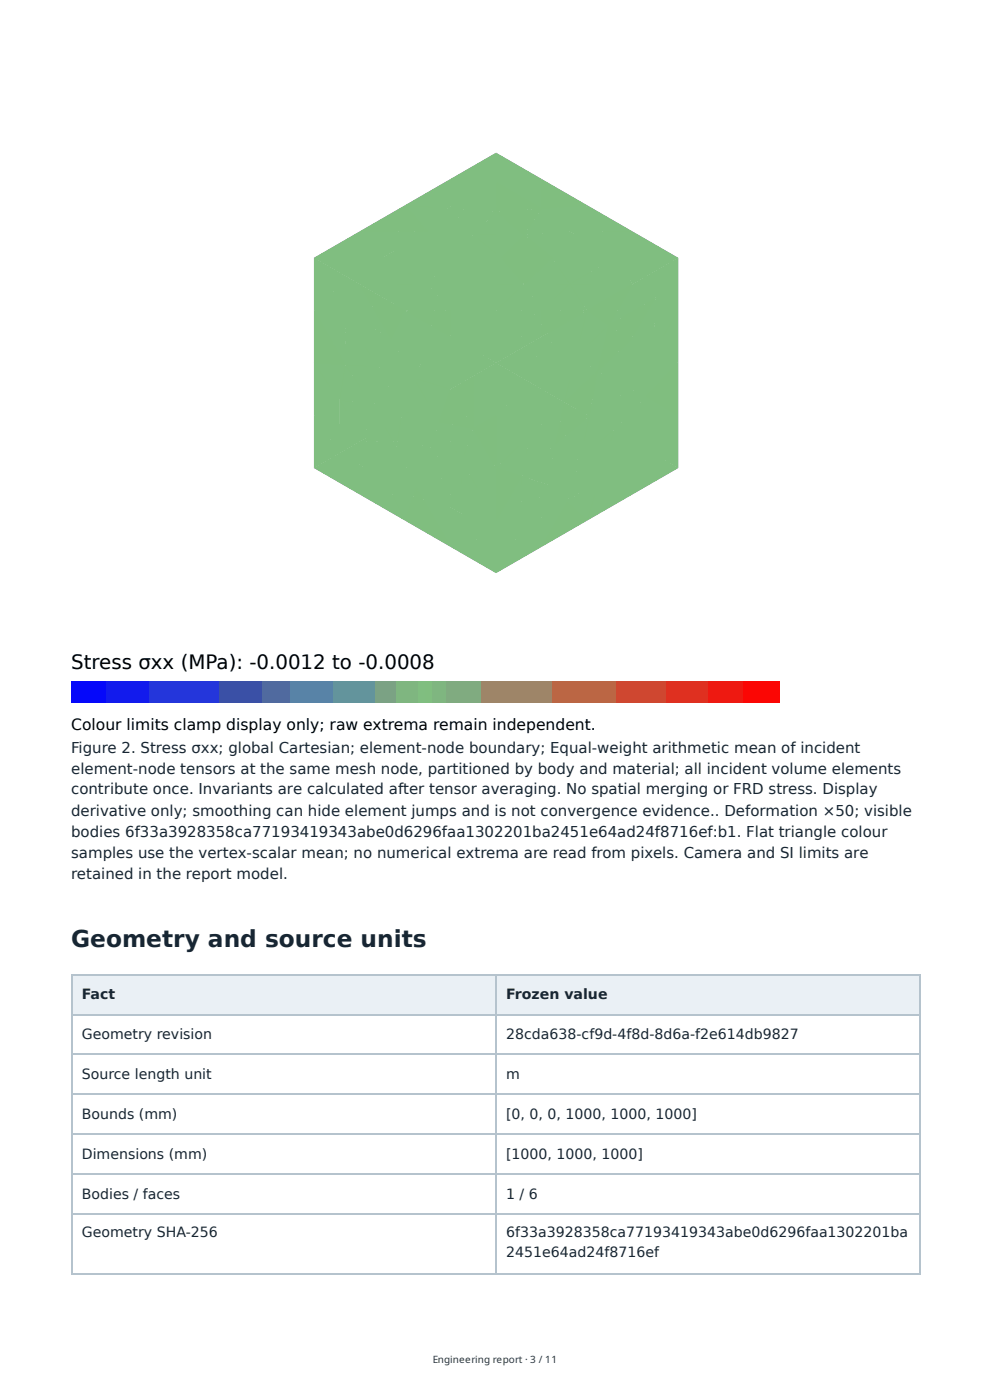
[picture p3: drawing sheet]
<svg xmlns="http://www.w3.org/2000/svg" width="210mm" height="297mm" viewBox="0 0 210 297" stroke-linecap="round" stroke-linejoin="round" font-family="sans-serif">
<g fill="#eaf0f5">
<path d="M15.3 206.9h90v8.5h-90z"/>
<path d="M105.3 206.9h89.8v8.5h-89.8z"/>
</g>
<path d="M15.1 206.8h180M15.1 215.2h180M15.2 206.6v63.8M105.2 206.6v63.8M15.1 223.7h180M15.1 232.2h180M15.1 240.6h180M15.1 249.1h180M15.1 257.6h180M15.1 270.3h180" fill="none" stroke="#b5c3cd" stroke-width=".26"/>
<path d="M195.1 206.6v63.8" fill="none" stroke="#b5c3cd" stroke-width=".21"/>
<path d="M15.1 16.9h180v120.2h-180z" fill="#fff"/>
<g fill="#80be80">
<path d="M105.2 65.8l5.4 8.1-5.4 3.1z"/>
<path d="M105.2 77l5.4-3.1 4.2 8.7z"/>
<path d="M95.5 82.6l9.7-5.6v7.7z"/>
<path d="M105.2 77l9.6 5.6-9.6 2.1z"/>
<path d="M98.4 72.9l6.8 4.1-9.7 5.6z"/>
<path d="M105.2 65.8v11.2l-6.8-4.1z"/>
<path d="M105.2 65.8l5.4-3.1v11.2z"/>
<path d="M110.6 73.9l9.7 5.5-5.5 3.2z"/>
<path d="M95.5 82.6l9.7 2.1-9.7 5.6z"/>
<path d="M105.2 84.7l9.6-2.1v7.7z"/>
<path d="M88.7 78.5l9.7-5.6-2.9 9.7z"/>
<path d="M98.4 61.8l6.8 4-6.8 7.1z"/>
</g>
<g fill="#80be7f">
<path d="M105.2 54.7l5.4 8-5.4 3.1z"/>
<path d="M114.8 82.6l5.5-3.2 4.2 8.7z"/>
</g>
<g fill="#80be80">
<path d="M85.9 88.1l9.6-5.5v7.7z"/>
<path d="M114.8 82.6l9.7 5.5-9.7 2.2z"/>
</g>
<path d="M88.7 78.5l6.8 4.1-9.6 5.5z" fill="#80be7f"/>
<g fill="#80be80">
<path d="M105.2 54.7v11.1l-6.8-4z"/>
<path d="M110.6 62.7l5.4 8-5.4 3.2z"/>
<path d="M110.6 73.9l5.4-3.2 4.3 8.7z"/>
<path d="M95.5 90.3l9.7-5.6v7.7z"/>
<path d="M105.2 84.7l9.6 5.6-9.6 2.1z"/>
<path d="M91.6 68.9l6.8 4-9.7 5.6z"/>
<path d="M98.4 61.8v11.1l-6.8-4z"/>
<path d="M105.2 54.7l6.6 .4-1.2 7.6z"/>
<path d="M120.3 79.4l6.6 1.8-2.4 6.9z"/>
<path d="M85.9 88.1l9.6 2.2-9.6 3.4z"/>
<path d="M114.8 90.3l9.7-2.2-1.2 5.6z"/>
<path d="M81.6 84.3l7.1-5.8-2.8 9.6z"/>
<path d="M100.1 52.3l5.1 2.4-6.8 7.1z"/>
<path d="M110.6 62.7l6.7 .4-1.3 7.6z"/>
<path d="M116 70.7l6.7 1.8-2.4 6.9z"/>
</g>
<path d="M76.2 93.7l9.7-5.6v5.6z" fill="#80be7f"/>
<path d="M81.6 84.3l4.3 3.8-9.7 5.6z" fill="#80be80"/>
<g fill="#80be7f">
<path d="M124.5 88.1l9.6 5.6h-10.8z"/>
<path d="M105.2 43.6v11.1l-5.1-2.4z"/>
</g>
<g fill="#80be80">
<path d="M126.9 81.2l7.2 12.5-9.6-5.6z"/>
<path d="M105.2 43.6l6.6 11.5-6.6-.4z"/>
<path d="M111.8 55.1l5.5 8-6.7-.4z"/>
<path d="M122.7 72.5l4.2 8.7-6.6-1.8z"/>
<path d="M117.3 63.1l5.4 9.4-6.7-1.8z"/>
<path d="M95.5 90.3l9.7 2.1-9.7 3.4z"/>
<path d="M105.2 92.4l9.6-2.1-1.2 5.5z"/>
<path d="M84.5 74.7l7.1-5.8-2.9 9.6z"/>
<path d="M93.4 59.4l5 2.4-6.8 7.1z"/>
<path d="M85.9 93.7l9.6-3.4v5.5z"/>
<path d="M114.8 90.3l8.5 3.4-9.7 2.1z"/>
<path d="M84.5 74.7l4.2 3.8-7.1 5.8z"/>
<path d="M100.1 52.3l-1.7 9.5-5-2.4z"/>
<path d="M76.2 93.7h9.7l-9.7 5.6z"/>
<path d="M72 89.9l9.6-5.6-5.4 9.4z"/>
<path d="M123.3 93.7h10.8l-1.2 5.6z"/>
<path d="M100.1 41.2l5.1 2.4-5.1 8.7z"/>
<path d="M105.2 43.6l6.6 .4v11.1z"/>
<path d="M126.9 81.2l9.6 5.5-2.4 7z"/>
</g>
<g fill="#80be7f">
<path d="M95.5 95.8l9.7-3.4v6.2z"/>
<path d="M105.2 92.4l8.4 3.4-8.4 2.8z"/>
</g>
<g fill="#80be80">
<path d="M111.8 55.1l6.7 .4-1.2 7.6z"/>
<path d="M122.7 72.5l6.6 1.7-2.4 7z"/>
<path d="M86.3 66l5.3 2.9-7.1 5.8z"/>
<path d="M86.3 66l7.1-6.6-1.8 9.5z"/>
<path d="M117.3 63.1l6.6 1.8-1.2 7.6z"/>
<path d="M85.9 93.7l9.6 2.1-9.6 3.5z"/>
<path d="M113.6 95.8l9.7-2.1-1.2 5.6z"/>
<path d="M77.4 80.5l7.1-5.8-2.9 9.6z"/>
<path d="M95.1 49.9l5 2.4-6.7 7.1z"/>
<path d="M66.6 99.3l9.6-5.6v5.6z"/>
<path d="M72 89.9l4.2 3.8-9.6 5.6z"/>
<path d="M76.2 99.3l9.7-5.6v5.6z"/>
<path d="M77.4 80.5l4.2 3.8-9.6 5.6z"/>
<path d="M123.3 93.7l9.6 5.6h-10.8z"/>
<path d="M100.1 41.2v11.1l-5-2.4z"/>
<path d="M134.1 93.7l9.7 5.6h-10.9z"/>
<path d="M105.2 32.4v11.2l-5.1-2.4z"/>
<path d="M111.8 44l6.7 11.5-6.7-.4z"/>
<path d="M105.2 32.4l6.6 11.6-6.6-.4z"/>
<path d="M136.5 86.7l7.3 12.6-9.7-5.6z"/>
<path d="M129.3 74.2l7.2 12.5-9.6-5.5z"/>
</g>
<g fill="#80be7f">
<path d="M123.9 64.9l5.4 9.3-6.6-1.7z"/>
<path d="M118.5 55.5l5.4 9.4-6.6-1.8z"/>
</g>
<g fill="#80be80">
<path d="M95.5 95.8l9.7 2.8-9.7 3.5z"/>
<path d="M105.2 98.6l8.4-2.8v6.3z"/>
<path d="M79.2 71.8l7.1-5.8-1.8 8.7z"/>
<path d="M88.1 56.5l5.3 2.9-7.1 6.6z"/>
<path d="M85.9 99.3l9.6-3.5v6.3z"/>
<path d="M113.6 95.8l8.5 3.5-8.5 2.8z"/>
<path d="M79.2 71.8l5.3 2.9-7.1 5.8z"/>
<path d="M88.1 56.5l7-6.6-1.7 9.5z"/>
<path d="M66.6 99.3h9.6v5.6z"/>
<path d="M66.6 88.1l5.4 1.8-5.4 9.4z"/>
<path d="M76.2 99.3h9.7v5.6z"/>
</g>
<path d="M72 78.7l5.4 1.8-5.4 9.4z" fill="#80be7f"/>
<g fill="#80be80">
<path d="M122.1 99.3h10.8l-9.6 5.6z"/>
<path d="M90.5 46.7l9.6-5.5-5 8.7z"/>
<path d="M132.9 99.3h10.9l-9.7 5.6z"/>
<path d="M95.5 38l9.7-5.6-5.1 8.8z"/>
<path d="M111.8 44l9.7 5.5-3 6z"/>
<path d="M105.2 32.4l9.6 5.6-3 6z"/>
<path d="M136.5 86.7l7.3 1.4v11.2z"/>
<path d="M129.3 74.2l7.2 1.4v11.1z"/>
</g>
<g fill="#80be7f">
<path d="M123.9 64.9l7.8 2.3-2.4 7z"/>
<path d="M118.5 55.5l7.8 2.4-2.4 7z"/>
<path d="M95.5 102.1l9.7-3.5v6.3z"/>
<path d="M105.2 98.6l8.4 3.5-8.4 2.8z"/>
<path d="M81 63.1l5.3 2.9-7.1 5.8z"/>
<path d="M81 63.1l7.1-6.6-1.8 9.5z"/>
</g>
<path d="M85.9 99.3l9.6 2.8-9.6 2.8z" fill="#80be80"/>
<path d="M72 78.7l7.2-6.9-1.8 8.7z" fill="#80be7f"/>
<g fill="#80be80">
<path d="M113.6 102.1l8.5-2.8 1.2 5.6z"/>
<path d="M90.5 46.7l4.6 3.2-7 6.6z"/>
<path d="M76.2 99.3l9.7 5.6h-9.7z"/>
<path d="M72 78.7v11.2l-5.4-1.8z"/>
<path d="M123.3 104.9l9.6-5.6 1.2 5.6z"/>
<path d="M95.5 38l4.6 3.2-9.6 5.5z"/>
<path d="M114.8 38l6.7 11.5-9.7-5.5z"/>
<path d="M136.5 75.6l7.3 12.5-7.3-1.4z"/>
<path d="M131.7 67.2l4.8 8.4-7.2-1.4z"/>
<path d="M121.5 49.5l4.8 8.4-7.8-2.4z"/>
<path d="M126.3 57.9l5.4 9.3-7.8-2.3z"/>
<path d="M66.6 88.1l5.4 8-5.4 3.2z"/>
<path d="M66.6 99.3l5.4-3.2 4.2 8.8z"/>
<path d="M95.5 38l9.7-5.6v6.3z"/>
<path d="M105.2 32.4l9.6 5.6-9.6 .7z"/>
<path d="M137 95.2l6.8 4.1-9.7 5.6z"/>
<path d="M143.8 88.1v11.2l-6.8-4.1z"/>
<path d="M85.9 104.9l9.6-2.8v5.5z"/>
<path d="M73.8 70l5.4 1.8-7.2 6.9z"/>
<path d="M95.5 102.1l9.7 2.8-9.7 2.7z"/>
<path d="M73.8 70l7.2-6.9-1.8 8.7z"/>
<path d="M105.2 104.9l8.4-2.8 1.2 5.5z"/>
<path d="M83.5 53.3l4.6 3.2-7.1 6.6z"/>
<path d="M113.6 102.1l9.7 2.8-8.5 2.7z"/>
<path d="M83.5 53.3l7-6.6-2.4 9.8z"/>
</g>
<g fill="#80be7f">
<path d="M76.2 104.9h9.7v5.5z"/>
<path d="M66.6 77l5.4 1.7-5.4 9.4z"/>
<path d="M123.3 104.9h10.8l-9.6 5.5z"/>
<path d="M85.9 43.6l9.6-5.6-5 8.7z"/>
</g>
<g fill="#80be80">
<path d="M114.8 38l9.7 5.6-3 5.9z"/>
<path d="M136.5 75.6l7.3 1.4v11.1z"/>
<path d="M131.7 67.2l7.3 1.4-2.5 7z"/>
<path d="M121.5 49.5l7.8 2.4-3 6z"/>
<path d="M126.3 57.9l7.8 2.4-2.4 6.9z"/>
<path d="M66.6 88.1l5.4-3.1v11.1z"/>
<path d="M72 96.1l9.6 5.6-5.4 3.2z"/>
<path d="M95.5 38l9.7 .7-9.7 5.6z"/>
<path d="M105.2 38.7l9.6-.7v6.3z"/>
<path d="M85.9 104.9l9.6 2.7-9.6 2.8z"/>
<path d="M66.6 77l7.2-7-1.8 8.7z"/>
<path d="M114.8 107.6l8.5-2.7 1.2 5.5z"/>
<path d="M85.9 43.6l4.6 3.1-7 6.6z"/>
<path d="M127.4 100.8l9.6-5.6-2.9 9.7z"/>
<path d="M137 84.1l6.8 4-6.8 7.1z"/>
<path d="M73.8 58.9l7.2 4.2-7.2 6.9z"/>
<path d="M95.5 107.6l9.7-2.7v8.3z"/>
<path d="M73.8 58.9l9.7-5.6-2.5 9.8z"/>
<path d="M105.2 104.9l9.6 2.7-9.6 5.6z"/>
<path d="M134.1 60.3l4.9 8.3-7.3-1.4z"/>
<path d="M139 68.6l4.8 8.4-7.3-1.4z"/>
<path d="M124.5 43.6l4.8 8.3-7.8-2.4z"/>
<path d="M129.3 51.9l4.8 8.4-7.8-2.4z"/>
<path d="M66.6 77l5.4 8-5.4 3.1z"/>
<path d="M76.2 104.9l5.4-3.2 4.3 8.7z"/>
<path d="M85.9 43.6l9.6-5.6v6.3z"/>
</g>
<path d="M114.8 38l9.7 5.6-9.7 .7z" fill="#80be7f"/>
<path d="M127.4 100.8l6.7 4.1-9.6 5.5z" fill="#80be80"/>
<path d="M143.8 77v11.1l-6.8-4z" fill="#80be7f"/>
<g fill="#80be80">
<path d="M72 85l5.4 8-5.4 3.1z"/>
<path d="M72 96.1l5.4-3.1 4.2 8.7z"/>
<path d="M95.5 44.3l9.7-5.6v6.3z"/>
</g>
<path d="M105.2 38.7l9.6 5.6-9.6 .7z" fill="#80be7f"/>
<g fill="#80be80">
<path d="M66.6 65.8l7.2 4.2-7.2 7z"/>
<path d="M85.9 110.4l9.6-2.8v8.4z"/>
<path d="M76.2 49.1l9.7-5.5-2.4 9.7z"/>
<path d="M114.8 107.6l9.7 2.8-9.7 5.6z"/>
<path d="M130.2 91.2l6.8 4-9.6 5.6z"/>
<path d="M137 84.1v11.1l-6.8-4z"/>
<path d="M66.6 65.8l7.2-6.9v11.1z"/>
<path d="M95.5 107.6l9.7 5.6-9.7 2.8z"/>
<path d="M76.2 49.1l7.3 4.2-9.7 5.6z"/>
<path d="M105.2 113.2l9.6-5.6v8.4z"/>
</g>
<path d="M139 68.6l4.8-2.8v11.2z" fill="#80be7f"/>
<g fill="#80be80">
<path d="M134.1 60.3l4.9-2.8v11.1z"/>
<path d="M129.3 51.9l9.7 5.6-4.9 2.8z"/>
</g>
<path d="M124.5 43.6l9.6 5.5-4.8 2.8z" fill="#80be7f"/>
<g fill="#80be80">
<path d="M66.6 77l6.6 .4-1.2 7.6z"/>
<path d="M81.6 101.7l6.7 1.8-2.4 6.9z"/>
<path d="M85.9 43.6l9.6 .7-4.8 4.8z"/>
<path d="M114.8 44.3l9.7-.7-3.7 5.5z"/>
<path d="M120.3 106.6l7.1-5.8-2.9 9.6z"/>
<path d="M138.7 74.6l5.1 2.4-6.8 7.1z"/>
<path d="M72 85l6.7 .4-1.3 7.6z"/>
<path d="M77.4 93l6.7 1.8-2.5 6.9z"/>
<path d="M95.5 44.3l9.7 .7-4.9 4.8z"/>
</g>
<g fill="#80be7f">
<path d="M105.2 45l9.6-.7-3.7 5.5z"/>
<path d="M66.6 65.8l6.6 11.6-6.6-.4z"/>
<path d="M88.3 103.5l7.2 12.5-9.6-5.6z"/>
<path d="M120.3 106.6l4.2 3.8-9.7 5.6z"/>
<path d="M76.2 49.1l9.7-5.5 4.8 5.5z"/>
</g>
<g fill="#80be80">
<path d="M124.5 43.6l9.6 5.5h-13.3z"/>
<path d="M143.8 65.8v11.2l-5.1-2.4z"/>
<path d="M139 57.5l4.8 8.3-4.8 2.8z"/>
<path d="M129.3 51.9l4.8-2.8 4.9 8.4z"/>
<path d="M73.2 77.4l5.5 8-6.7-.4z"/>
<path d="M84.1 94.8l4.2 8.7-6.7-1.8z"/>
<path d="M95.5 44.3l4.8 5.5-9.6-.7z"/>
<path d="M114.8 44.3l6 4.8-9.7 .7z"/>
<path d="M78.7 85.4l5.4 9.4-6.7-1.8z"/>
<path d="M105.2 45l5.9 4.8h-10.8z"/>
<path d="M123.1 97l7.1-5.8-2.8 9.6z"/>
<path d="M132 81.7l5 2.4-6.8 7.1z"/>
<path d="M123.1 97l4.3 3.8-7.1 5.8z"/>
<path d="M138.7 74.6l-1.7 9.5-5-2.4z"/>
<path d="M66.6 54.7l7.2 4.2-7.2 6.9z"/>
<path d="M95.5 116l9.7-2.8v8.4z"/>
<path d="M66.6 54.7l9.6-5.6-2.4 9.8z"/>
<path d="M105.2 113.2l9.6 2.8-9.6 5.6z"/>
<path d="M66.6 65.8l6.6 .5v11.1z"/>
<path d="M88.3 103.5l9.6 5.5-2.4 7z"/>
<path d="M110.6 112.2l9.7-5.6-5.5 9.4z"/>
<path d="M76.2 49.1h14.5l-9.7 5.6z"/>
<path d="M120.8 49.1h13.3l-3.7 5.6z"/>
<path d="M138.7 63.4l5.1 2.4-5.1 8.8z"/>
<path d="M139 57.5l4.8-2.8v11.1z"/>
<path d="M134.1 49.1l9.7 5.6-4.8 2.8z"/>
<path d="M73.2 77.4l6.7 .4-1.2 7.6z"/>
<path d="M84.1 94.8l6.6 1.7-2.4 7z"/>
<path d="M90.7 49.1l9.6 .7-4.8 4.9z"/>
<path d="M111.1 49.8l9.7-.7-3.7 5.6z"/>
<path d="M124.9 88.3l5.3 2.9-7.1 5.8z"/>
<path d="M124.9 88.3l7.1-6.6-1.8 9.5z"/>
<path d="M78.7 85.4l6.6 1.8-1.2 7.6z"/>
<path d="M100.3 49.8h10.8l-4.8 4.9z"/>
<path d="M116 102.8l7.1-5.8-2.8 9.6z"/>
<path d="M133.7 72.2l5 2.4-6.7 7.1z"/>
<path d="M73.2 66.3l6.7 11.5-6.7-.4z"/>
<path d="M66.6 54.7l6.6 11.6-6.6-.5z"/>
<path d="M97.9 109l7.3 12.6-9.7-5.6z"/>
<path d="M90.7 96.5l7.2 12.5-9.6-5.5z"/>
<path d="M110.6 112.2l4.2 3.8-9.6 5.6z"/>
<path d="M66.6 54.7l9.6-5.6 4.8 5.6z"/>
<path d="M116 102.8l4.3 3.8-9.7 5.6z"/>
<path d="M81 54.7l9.7-5.6 4.8 5.6z"/>
<path d="M120.8 49.1l9.6 5.6h-13.3z"/>
<path d="M138.7 63.4v11.2l-5-2.4z"/>
<path d="M134.1 49.1l9.7 5.6h-13.4z"/>
<path d="M143.8 54.7v11.1l-5.1-2.4z"/>
<path d="M85.3 87.2l5.4 9.3-6.6-1.7z"/>
<path d="M79.9 77.8l5.4 9.4-6.6-1.8z"/>
<path d="M100.3 49.8l6 4.9h-10.8z"/>
</g>
<path d="M111.1 49.8l6 4.9h-10.8z" fill="#80be7f"/>
<g fill="#80be80">
<path d="M117.8 94.1l7.1-5.8-1.8 8.7z"/>
<path d="M126.7 78.8l5.3 2.9-7.1 6.6z"/>
<path d="M117.8 94.1l5.3 2.9-7.1 5.8z"/>
<path d="M126.7 78.8l7-6.6-1.7 9.5z"/>
<path d="M66.6 54.7l9.6 5.6-3 6z"/>
<path d="M73.2 66.3l9.7 5.5-3 6z"/>
<path d="M90.7 96.5l7.2 1.4v11.1z"/>
<path d="M97.9 109l7.3 1.4v11.2z"/>
<path d="M79.9 77.8l7.8 2.4-2.4 7z"/>
<path d="M85.3 87.2l7.8 2.3-2.4 7z"/>
<path d="M105.2 110.4l5.4 1.8-5.4 9.4z"/>
<path d="M66.6 54.7h14.4l-4.8 5.6z"/>
<path d="M110.6 101l5.4 1.8-5.4 9.4z"/>
<path d="M81 54.7h14.5l-4.8 5.6z"/>
<path d="M95.5 54.7h10.8l-6 5.6z"/>
</g>
<path d="M106.3 54.7h10.8l-6 5.6z" fill="#80be7f"/>
<path d="M117.1 54.7h13.3l-9.6 5.6z" fill="#80be80"/>
<path d="M129.1 69l9.6-5.6-5 8.8z" fill="#80be7f"/>
<g fill="#80be80">
<path d="M130.4 54.7h13.4l-9.7 5.6z"/>
<path d="M134.1 60.3l9.7-5.6-5.1 8.7z"/>
</g>
<g fill="#80be7f">
<path d="M119.7 85.4l5.2 2.9-7.1 5.8z"/>
<path d="M119.7 85.4l7-6.6-1.8 9.5z"/>
</g>
<path d="M110.6 101l7.2-6.9-1.8 8.7z" fill="#80be80"/>
<path d="M129.1 69l4.6 3.2-7 6.6z" fill="#80be7f"/>
<g fill="#80be80">
<path d="M97.9 97.9l7.3 12.5-7.3-1.4z"/>
<path d="M76.2 60.3l6.7 11.5-9.7-5.5z"/>
<path d="M93.1 89.5l4.8 8.4-7.2-1.4z"/>
<path d="M82.9 71.8l4.8 8.4-7.8-2.4z"/>
<path d="M87.7 80.2l5.4 9.3-7.8-2.3z"/>
<path d="M110.6 101v11.2l-5.4-1.8z"/>
<path d="M81 54.7l9.7 5.6h-14.5z"/>
<path d="M95.5 54.7l4.8 5.6h-9.6z"/>
<path d="M100.3 60.3l6-5.6 4.8 5.6z"/>
<path d="M111.1 60.3l6-5.6 3.7 5.6z"/>
<path d="M120.8 60.3l9.6-5.6 3.7 5.6z"/>
<path d="M134.1 60.3l4.6 3.1-9.6 5.6z"/>
<path d="M112.4 92.3l5.4 1.8-7.2 6.9z"/>
<path d="M112.4 92.3l7.3-6.9-1.9 8.7z"/>
<path d="M122.1 75.6l4.6 3.2-7 6.6z"/>
<path d="M122.1 75.6l7-6.6-2.4 9.8z"/>
</g>
<path d="M76.2 60.3l9.7 5.5-3 6z" fill="#80be7f"/>
<g fill="#80be80">
<path d="M97.9 97.9l7.3 1.4v11.1z"/>
<path d="M93.1 89.5l7.2 1.4-2.4 7z"/>
<path d="M82.9 71.8l7.8 2.4-3 6z"/>
<path d="M87.7 80.2l7.8 2.4-2.4 6.9z"/>
</g>
<path d="M105.2 99.3l5.4 1.7-5.4 9.4z" fill="#80be7f"/>
<g fill="#80be80">
<path d="M76.2 60.3h14.5l-4.8 5.5z"/>
<path d="M90.7 60.3h9.6l-4.8 5.5z"/>
<path d="M100.3 60.3h10.8l-5.9 5.5z"/>
<path d="M111.1 60.3h9.7l-6 5.5z"/>
<path d="M120.8 60.3h13.3l-9.6 5.5z"/>
</g>
<path d="M124.5 65.8l9.6-5.5-5 8.7z" fill="#80be7f"/>
<g fill="#80be80">
<path d="M105.2 99.3l7.2-7-1.8 8.7z"/>
<path d="M124.5 65.8l4.6 3.2-7 6.6z"/>
</g>
<path d="M95.5 82.6l4.8 8.3-7.2-1.4z" fill="#80be7f"/>
<g fill="#80be80">
<path d="M100.3 90.9l4.9 8.4-7.3-1.4z"/>
<path d="M85.9 65.8l4.8 8.4-7.8-2.4z"/>
<path d="M90.7 74.2l4.8 8.4-7.8-2.4z"/>
<path d="M90.7 60.3l4.8 5.5h-9.6z"/>
<path d="M100.3 60.3l4.9 5.5h-9.7z"/>
<path d="M112.4 81.2l7.3 4.2-7.3 6.9z"/>
<path d="M112.4 81.2l9.7-5.6-2.4 9.8z"/>
<path d="M105.2 65.8l5.9-5.5 3.7 5.5z"/>
<path d="M114.8 65.8l6-5.5 3.7 5.5z"/>
<path d="M105.2 88.1l7.2 4.2-7.2 7z"/>
<path d="M114.8 71.4l9.7-5.6-2.4 9.8z"/>
</g>
<g fill="#80be7f">
<path d="M95.5 82.6l4.8-2.8v11.1z"/>
<path d="M100.3 90.9l4.9-2.8v11.2z"/>
</g>
<g fill="#80be80">
<path d="M85.9 65.8l9.6 5.6-4.8 2.8z"/>
<path d="M90.7 74.2l9.6 5.6-4.8 2.8z"/>
</g>
<path d="M85.9 65.8h9.6v5.6z" fill="#80be7f"/>
<g fill="#80be80">
<path d="M105.2 88.1l7.2-6.9v11.1z"/>
<path d="M95.5 65.8h9.7v5.6z"/>
<path d="M105.2 65.8h9.6l-9.6 5.6z"/>
<path d="M114.8 71.4l7.3 4.2-9.7 5.6z"/>
</g>
<path d="M114.8 65.8h9.7l-9.7 5.6z" fill="#80be7f"/>
<g fill="#80be80">
<path d="M100.3 79.8l4.9 8.3-4.9 2.8z"/>
<path d="M90.7 74.2l4.8-2.8 4.8 8.4z"/>
<path d="M95.5 65.8l9.7 5.6h-9.7z"/>
<path d="M105.2 71.4l9.6-5.6v5.6z"/>
<path d="M105.2 77l7.2 4.2-7.2 6.9z"/>
<path d="M105.2 77l9.6-5.6-2.4 9.8z"/>
<path d="M100.3 79.8l4.9-2.8v11.1z"/>
<path d="M95.5 71.4l9.7 5.6-4.9 2.8z"/>
<path d="M95.5 71.4h9.7v5.6z"/>
<path d="M105.2 71.4h9.6l-9.6 5.6z"/>
</g>
<path d="M15.1 144.6h1.5v4.5h-1.5z" fill="#00f"/>
<path d="M16.6 144.6h1.5v4.5h-1.5z" fill="#0304fc"/>
<path d="M18.1 144.6h1.5v4.5h-1.5z" fill="#0508fa"/>
<path d="M19.6 144.6h1.5v4.5h-1.5z" fill="#080cf7"/>
<path d="M21.1 144.6h1.5v4.5h-1.5z" fill="#0a0ff5"/>
<path d="M22.6 144.6h1.5v4.5h-1.5z" fill="#0d13f2"/>
<path d="M24.1 144.6h1.5v4.5h-1.5z" fill="#0f17f0"/>
<path d="M25.6 144.6h1.5v4.5h-1.5z" fill="#121bed"/>
<path d="M27.1 144.6h1.5v4.5h-1.5z" fill="#151fea"/>
<path d="M28.6 144.6h1.5v4.5h-1.5z" fill="#1723e8"/>
<path d="M30.1 144.6h1.5v4.5h-1.5z" fill="#1a26e5"/>
<path d="M31.6 144.6h1.5v4.5h-1.5z" fill="#1c2ae3"/>
<path d="M33.1 144.6h1.5v4.5h-1.5z" fill="#1f2ee0"/>
<path d="M34.6 144.6h1.5v4.5h-1.5z" fill="#2132de"/>
<path d="M36.1 144.6h1.5v4.5h-1.5z" fill="#2436db"/>
<path d="M37.6 144.6h1.5v4.5h-1.5z" fill="#273ad8"/>
<path d="M39.1 144.6h1.5v4.5h-1.5z" fill="#293dd6"/>
<path d="M40.6 144.6h1.5v4.5h-1.5z" fill="#2c41d3"/>
<path d="M42.1 144.6h1.5v4.5h-1.5z" fill="#2e45d1"/>
<path d="M43.6 144.6h1.5v4.5h-1.5z" fill="#3149ce"/>
<path d="M45.1 144.6h1.5v4.5h-1.5z" fill="#344dcb"/>
<path d="M46.6 144.6h1.5v4.5h-1.5z" fill="#3651c9"/>
<path d="M48.1 144.6h1.5v4.5h-1.5z" fill="#3954c6"/>
<path d="M49.6 144.6h1.5v4.5h-1.5z" fill="#3b58c4"/>
<path d="M51.1 144.6h1.5v4.5h-1.5z" fill="#3e5cc1"/>
<path d="M52.6 144.6h1.5v4.5h-1.5z" fill="#4060bf"/>
<path d="M54.1 144.6h1.5v4.5h-1.5z" fill="#4364bc"/>
<path d="M55.6 144.6h1.5v4.5h-1.5z" fill="#4668b9"/>
<path d="M57.1 144.6h1.5v4.5h-1.5z" fill="#486bb7"/>
<path d="M58.6 144.6h1.5v4.5h-1.5z" fill="#4b6fb4"/>
<path d="M60.1 144.6h1.5v4.5h-1.5z" fill="#4d73b2"/>
<path d="M61.6 144.6h1.5v4.5h-1.5z" fill="#5077af"/>
<path d="M63.1 144.6h1.5v4.5h-1.5z" fill="#527bad"/>
<path d="M64.6 144.6h1.5v4.5h-1.5z" fill="#557faa"/>
<path d="M66.1 144.6h1.5v4.5h-1.5z" fill="#5883a7"/>
<path d="M67.6 144.6h1.5v4.5h-1.5z" fill="#5a86a5"/>
<path d="M69.1 144.6h1.5v4.5h-1.5z" fill="#5d8aa2"/>
<path d="M70.6 144.6h1.5v4.5h-1.5z" fill="#5f8ea0"/>
<path d="M72.1 144.6h1.5v4.5h-1.5z" fill="#62929d"/>
<path d="M73.6 144.6h1.5v4.5h-1.5z" fill="#64969b"/>
<path d="M75.1 144.6h1.5v4.5h-1.5z" fill="#679a98"/>
<path d="M76.6 144.6h1.5v4.5h-1.5z" fill="#6a9d95"/>
<path d="M78.1 144.6h1.5v4.5h-1.5z" fill="#6ca193"/>
<path d="M79.6 144.6h1.6v4.5h-1.6z" fill="#6fa590"/>
<path d="M81.2 144.6h1.5v4.5h-1.5z" fill="#71a98e"/>
<path d="M82.7 144.6h1.5v4.5h-1.5z" fill="#74ad8b"/>
<path d="M84.2 144.6h1.5v4.5h-1.5z" fill="#76b189"/>
<path d="M85.7 144.6h1.5v4.5h-1.5z" fill="#79b486"/>
<path d="M87.2 144.6h1.5v4.5h-1.5z" fill="#7cb883"/>
<path d="M88.7 144.6h1.5v4.5h-1.5z" fill="#7ebc81"/>
<path d="M90.2 144.6h1.5v4.5h-1.5z" fill="#81bc7e"/>
<path d="M91.7 144.6h1.5v4.5h-1.5z" fill="#83b87c"/>
<path d="M93.2 144.6h1.5v4.5h-1.5z" fill="#86b479"/>
<path d="M94.7 144.6h1.5v4.5h-1.5z" fill="#89b176"/>
<path d="M96.2 144.6h1.5v4.5h-1.5z" fill="#8bad74"/>
<path d="M97.7 144.6h1.5v4.5h-1.5z" fill="#8ea971"/>
<path d="M99.2 144.6h1.5v4.5h-1.5z" fill="#90a56f"/>
<path d="M100.7 144.6h1.5v4.5h-1.5z" fill="#93a16c"/>
<path d="M102.2 144.6h1.5v4.5h-1.5z" fill="#959d6a"/>
<path d="M103.7 144.6h1.5v4.5h-1.5z" fill="#989a67"/>
<path d="M105.2 144.6h1.5v4.5h-1.5z" fill="#9b9664"/>
<path d="M106.7 144.6h1.5v4.5h-1.5z" fill="#9d9262"/>
<path d="M108.2 144.6h1.5v4.5h-1.5z" fill="#a08e5f"/>
<path d="M109.7 144.6h1.5v4.5h-1.5z" fill="#a28a5d"/>
<path d="M111.2 144.6h1.5v4.5h-1.5z" fill="#a5865a"/>
<path d="M112.7 144.6h1.5v4.5h-1.5z" fill="#a78358"/>
<path d="M114.2 144.6h1.5v4.5h-1.5z" fill="#aa7f55"/>
<path d="M115.7 144.6h1.5v4.5h-1.5z" fill="#ad7b52"/>
<path d="M117.2 144.6h1.5v4.5h-1.5z" fill="#af7750"/>
<path d="M118.7 144.6h1.5v4.5h-1.5z" fill="#b2734d"/>
<path d="M120.2 144.6h1.5v4.5h-1.5z" fill="#b46f4b"/>
<path d="M121.7 144.6h1.5v4.5h-1.5z" fill="#b76b48"/>
<path d="M123.2 144.6h1.5v4.5h-1.5z" fill="#b96846"/>
<path d="M124.7 144.6h1.5v4.5h-1.5z" fill="#bc6443"/>
<path d="M126.2 144.6h1.5v4.5h-1.5z" fill="#bf6040"/>
<path d="M127.7 144.6h1.5v4.5h-1.5z" fill="#c15c3e"/>
<path d="M129.2 144.6h1.5v4.5h-1.5z" fill="#c4583b"/>
<path d="M130.7 144.6h1.5v4.5h-1.5z" fill="#c65439"/>
<path d="M132.2 144.6h1.5v4.5h-1.5z" fill="#c95136"/>
<path d="M133.7 144.6h1.5v4.5h-1.5z" fill="#cb4d34"/>
<path d="M135.2 144.6h1.5v4.5h-1.5z" fill="#ce4931"/>
<path d="M136.7 144.6h1.5v4.5h-1.5z" fill="#d1452e"/>
<path d="M138.2 144.6h1.5v4.5h-1.5z" fill="#d3412c"/>
<path d="M139.7 144.6h1.5v4.5h-1.5z" fill="#d63d29"/>
<path d="M141.2 144.6h1.5v4.5h-1.5z" fill="#d83a27"/>
<path d="M142.7 144.6h1.5v4.5h-1.5z" fill="#db3624"/>
<path d="M144.2 144.6h1.5v4.5h-1.5z" fill="#de3221"/>
<path d="M145.7 144.6h1.5v4.5h-1.5z" fill="#e02e1f"/>
<path d="M147.2 144.6h1.5v4.5h-1.5z" fill="#e32a1c"/>
<path d="M148.7 144.6h1.5v4.5h-1.5z" fill="#e5261a"/>
<path d="M150.2 144.6h1.5v4.5h-1.5z" fill="#e82317"/>
<path d="M151.7 144.6h1.5v4.5h-1.5z" fill="#ea1f15"/>
<path d="M153.2 144.6h1.5v4.5h-1.5z" fill="#ed1b12"/>
<path d="M154.7 144.6h1.5v4.5h-1.5z" fill="#f0170f"/>
<path d="M156.2 144.6h1.5v4.5h-1.5z" fill="#f2130d"/>
<path d="M157.7 144.6h1.5v4.5h-1.5z" fill="#f50f0a"/>
<path d="M159.2 144.6h1.5v4.5h-1.5z" fill="#f70c08"/>
<path d="M160.7 144.6h1.5v4.5h-1.5z" fill="#fa0805"/>
<path d="M162.2 144.6h1.5v4.5h-1.5z" fill="#fc0403"/>
<path d="M163.7 144.6h1.5v4.5h-1.5z" fill="#f00"/>
<text font-size="4.9" fill="#172633" x="15.1" y="200.8">Geometry and source units</text>
<text font-size="4.2" x="15.1" y="141.9">Stress σxx (MPa): -0.0012 to -0.0008</text>
<text font-size="3.3" x="15.1" y="154.8">Colour limits clamp display only; raw extrema remain independent.</text>
<g font-size="3.2" fill="#172633">
<text x="15.1" y="159.8">Figure 2. Stress σxx; global Cartesian; element-node boundary; Equal-weight arithmetic mean of incident</text>
<text x="15.1" y="164.3">element-node tensors at the same mesh node, partitioned by body and material; all incident volume elements</text>
<text x="15.1" y="168.5">contribute once. Invariants are calculated after tensor averaging. No spatial merging or FRD stress. Display</text>
<text x="15.1" y="173">derivative only; smoothing can hide element jumps and is not convergence evidence.. Deformation ×50; visible</text>
<text x="15.1" y="177.5">bodies 6f33a3928358ca77193419343abe0d6296faa1302201ba2451e64ad24f8716ef:b1. Flat triangle colour</text>
<text x="15.1" y="182">samples use the vertex-scalar mean; no numerical extrema are read from pixels. Camera and SI limits are</text>
<text x="15.1" y="186.5">retained in the report model.</text>
</g>
<g font-size="3" fill="#172633">
<text x="17.3" y="211.9">Fact</text>
<text x="107.3" y="211.9">Frozen value</text>
<text x="17.3" y="220.4">Geometry revision</text>
<text x="107.3" y="220.4">28cda638-cf9d-4f8d-8d6a-f2e614db9827</text>
<text x="17.3" y="228.9">Source length unit</text>
<text x="107.3" y="228.9">m</text>
<text x="17.3" y="237.3">Bounds (mm)</text>
<text x="107.3" y="237.3">[0, 0, 0, 1000, 1000, 1000]</text>
<text x="17.3" y="245.8">Dimensions (mm)</text>
<text x="107.3" y="245.8">[1000, 1000, 1000]</text>
<text x="17.3" y="254.3">Bodies / faces</text>
<text x="107.3" y="254.3">1 / 6</text>
<text x="17.3" y="262.5">Geometry SHA-256</text>
<text x="107.3" y="262.5">6f33a3928358ca77193419343abe0d6296faa1302201ba</text>
<text x="107.3" y="266.7">2451e64ad24f8716ef</text>
</g>
<text font-size="2.1" fill="#333" x="91.8" y="289.2">Engineering report · 3 / 11</text>
</svg>
